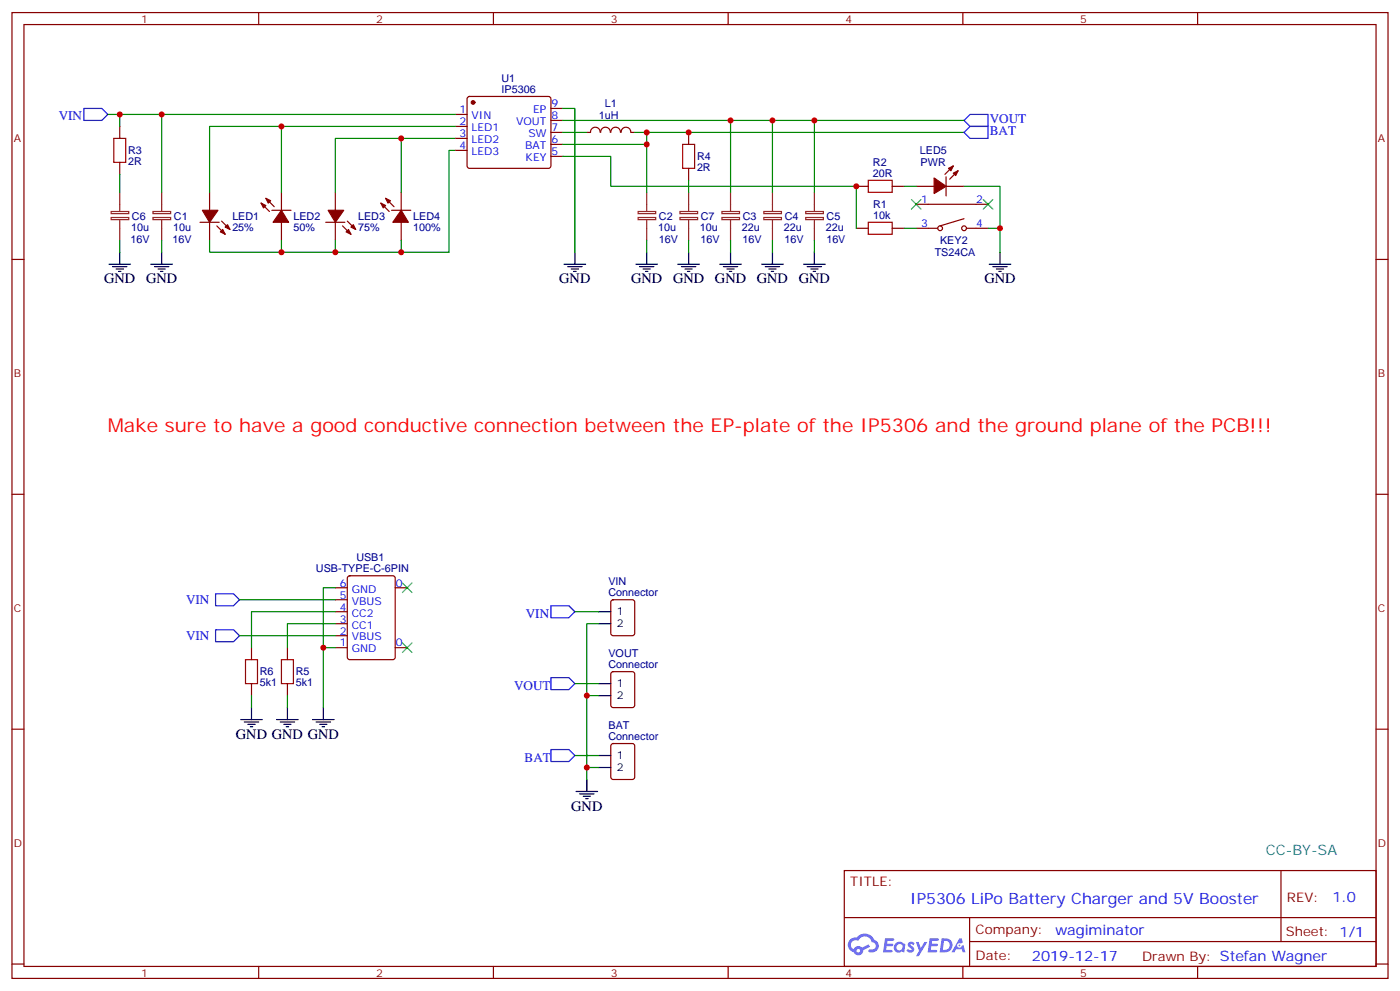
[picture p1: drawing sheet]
<svg xmlns="http://www.w3.org/2000/svg" width="412mm" height="292mm" viewBox="0 0 412 292" stroke-linecap="round" stroke-linejoin="round" font-family="sans-serif">
<g fill="none" stroke="#870000" stroke-width=".35">
<path d="M3.5 3.7h405.4v284.3h-405.4zM7.1 7.2h398.2v277.3h-398.2zM76.2 3.7v3.5M145.3 3.7v3.5M214.5 3.7v3.5M283.6 3.7v3.5M352.8 3.7v3.5M3.5 76.4h3.6M405.3 76.4h3.6M3.5 145.5h3.6M405.3 145.5h3.6M3.5 214.7h3.6"/>
<path d="M405.3 214.7h3.6M248.7 256.3h156.6v28.2h-156.6zM377.3 256.3v20.9M248.7 270.1h156.5M285.6 277.2h119.6M285.6 270.1v14.2M3.5 283.8h3.6M76.2 284.5v3.5M145.3 284.5v3.5M214.5 284.5v3.5M283.6 284.5v3.5M352.8 284.5v3.5"/>
<path d="M405.3 283.8h3.6"/>
</g>
<g fill="#5487ff">
<path d="M267.7 277.5a1.22 1.22 0 0 1 1.7 .2l-.4 .6a.47 .47 0 0 0-.3-.4 .47 .47 0 0 0-.5 .2l.1 .2a1.14 1.14 0 0 1 .8 1.8 1.14 1.14 0 0 1-1.9 0l-.2-.2 .5-.6 .7 .5a.29 .29 0 0 0 .3-.3 .29 .29 0 0 0-.2-.3 1.04 1.04 0 0 1-.6-1.7z"/>
<path d="M260.7 276.2h2.4l.3 .2-.2 .5-1.8 .1-.1 .8h1.5l.3 .4-.3 .4h-1.6l-.2 1.1h1.7l.2 .3-.2 .3-2.6 .1z"/>
<path d="M273.8 276.2h2.4l.3 .2-.1 .5-1.8 .1-.2 .8h1.6l.3 .4-.4 .4-1.6-.1-.1 1.1 1.7 .1 .2 .3-.2 .3-2.6 .1z"/>
<path d="M282.6 276.2h.7l.3 1.3-.6 .3a.69 .69 0 0 0-1 .3 .69 .69 0 0 0 .4 .9 .69 .69 0 0 0 .9-.6l.5-.2 .6 2.2h-.8l-.2-.9h-1.8l-.5 .9h-.8z"/>
<path d="M269.8 277.3h.8l.6 1.8 1.1-1.8h.9l-2.6 4.2h-.8l.9-1.5z"/>
<path d="M277.4 276.2l-.6 4.2h1.3a2.11 2.11 0 0 0 2.5-2.1 2.11 2.11 0 0 0-2.5-2.1zM278.1 277a1.39 1.39 0 0 1 1.7 1.4 1.39 1.39 0 0 1-1.8 1.2h-.3z"/>
<path d="M263.7 277.8a1.54 1.54 0 0 0-.1 2.2 1.54 1.54 0 0 0 2.2 .1l.6 .3 .3-2.3-.2-.3h-.4a1.49 1.49 0 0 0-2.4 0zM264 278.8a.94 .94 0 0 1 1.8 0 .94 .94 0 0 1-1.8 0z"/>
<path d="M250.4 276.6a2.18 2.18 0 0 0 1.1 3.7 1.44 1.44 0 0 0 1.6 .9 1.44 1.44 0 0 0 1.2-1.4l2-1.1-.5-.7-1.9 1a1.47 1.47 0 0 0-2.4 .4 1.39 1.39 0 0 1-.7-1.9 1.39 1.39 0 0 1 2-.5 2.12 2.12 0 0 1 2.2-1.3 2.12 2.12 0 0 1 1.9 1.7 1.14 1.14 0 0 1 1.1 1.4 1.14 1.14 0 0 1-1.7 .7 .43 .43 0 0 0-.5 .4 .43 .43 0 0 0 .4 .5 1.98 1.98 0 0 0 2.5-1.2 1.98 1.98 0 0 0-1.2-2.6 3.1 3.1 0 0 0-5.3-.6l-.9 .1zM252.3 279.9a.55 .55 0 0 1 1.1 0 .55 .55 0 0 1-1.1 0z"/>
<circle cx="282.6" cy="278.3" r=".26"/>
</g>
<g fill="none" stroke="#870000" stroke-width=".35">
<path d="M35.3 37.2v3.5M134.1 33.7h3.5M134.1 37.2h3.5M137.8 28.6l.5-.2h23.3l.5 .2 .2 .5v19.8l-.3 .5-.4 .2h-23.3l-.5-.3-.2-.4v-19.8zM162.3 39h3.5M162.3 35.5h3.5M162.3 31.9h3.5M176.8 39a1.41 1.41 0 0 0-1.4-1.5 1.41 1.41 0 0 0-1.4 1.5h-1.1M177 39a1.41 1.41 0 0 1 1.4-1.5 1.41 1.41 0 0 1 1.4 1.5M179.9 39a1.41 1.41 0 0 1 1.4-1.5 1.41 1.41 0 0 1 1.4 1.5M183 39a1.41 1.41 0 0 1 1.4-1.5 1.41 1.41 0 0 1 1.4 1.5M185.9 39h1.1"/>
<path d="M202.8 39v3.5M35.3 47.8v3.5M61.7 56.6v5.3M76.9 59.8l2.5 2.5M78.3 58.4l2.5 2.5M82.9 56.6v5.3M98.8 56.6v5.3M112.2 59.8l2.5 2.5M113.6 58.4l2.5 2.5M118.2 56.6v5.3M134.1 40.7h3.5M134.1 44.3h3.5"/>
<path d="M162.3 46h3.5M162.3 42.5h3.5M202.8 49.6v3.5M252.2 54.9h3.6M262.8 54.9h3.5M269.9 54.9h5.3M278.7 54.9h5.3M278.7 52v5.7M280.8 48.9l-2.5 2.4M282.2 50.3l-2.4 2.4M58.9 65.4h5.7M61.7 65.4v5.3"/>
<path d="M63.9 66.5l2.4 2.5M65.3 65.1l2.4 2.5M80.1 61.9h5.6M82.9 65.4v5.3M96 65.4h5.6M98.8 65.4v5.3M100.9 66.5l2.5 2.5M102.3 65.1l2.5 2.5M115.4 61.9h5.6M118.2 65.4v5.3M252.2 67.2h3.6M262.8 67.2h3.5"/>
<path d="M269.9 67.2h6.3M269.9 60.1h21.1M284 64.4l-7.1 2.1M284.7 67.2h6.3M98.8 176.6h3.5M98.8 173h3.5M102.5 169.7l.5-.2h12.7l.7 .4v23.6l-.4 .6-13 .1-.6-.5-.1-23.5zM116.4 173h3.5M180.2 176.8l.4-.2h5.7l.6 .4 .1 9.4-.5 .7h-5.9l-.6-.4-.1-9.4zM74.1 190.7v3.5M84.7 190.7v3.5M98.8 190.7h3.5"/>
<path d="M98.8 187.1h3.5M98.8 183.6h3.5M98.8 180.1h3.5M116.4 190.7h3.5M180.2 197.9l.4-.2h5.7l.6 .5 .1 9.4-.5 .7h-5.9l-.6-.4-.1-9.5zM74.1 201.3v3.5M84.7 201.3v3.5M180.2 219.1l.4-.2h5.7l.6 .4 .1 9.5-.5 .6-5.9 .1-.6-.5-.1-9.4z"/>
<circle cx="276.9" cy="67.2" r=".71"/>
<circle cx="284" cy="67.2" r=".71"/>
</g>
<g fill="#870000" stroke="#870000" stroke-width=".35">
<path d="M65.6 67.6l.7 1.4-1.4-.7z"/>
<path d="M66.3 66.9l.7-.8 .7 1.5z"/>
<path d="M59.6 61.9h4.6l-2.5 3.5z"/>
<path d="M78.3 58.4l1.4 .7-.7 .7z"/>
<path d="M76.9 59.8l1.4 .7-.7 .7z"/>
<path d="M82.9 61.9l2.1 3.5h-4.6z"/>
<path d="M102 68.3l.7-.7 .7 1.4z"/>
<path d="M103.4 66.9l.7-.8 .7 1.5z"/>
<path d="M96.7 61.9h4.5l-2.4 3.5z"/>
<path d="M113.6 58.4l1.4 .7-.7 .7z"/>
<path d="M112.2 59.8l1.4 .7-.7 .7z"/>
<path d="M118.2 61.9l2.1 3.5h-4.6z"/>
<path d="M280.8 51l1.4-.7-.7 1.4z"/>
<path d="M279.4 49.6l1.4-.7-.7 1.4z"/>
<path d="M275.2 52.4l3.5 2.5-3.5 2.1z"/>
<circle cx="139.3" cy="30.2" r=".53"/>
</g>
<path d="M24.7 31.9h5.3l1.7 1.8-1.7 1.8h-5.3zM284 39l1.8-1.8h5.2v3.5h-5.2zM284 35.5l1.8-1.8h5.2v3.5h-5.2zM63.5 174.8h5.3l1.8 1.8-1.8 1.7h-5.3zM162.3 178.3h5.3l1.7 1.8-1.7 1.8h-5.3zM63.5 185.4h5.3l1.8 1.7-1.8 1.8h-5.3zM162.3 199.5h5.3l1.7 1.8-1.7 1.7h-5.3zM162.3 220.7h5.3l1.7 1.7-1.7 1.8h-5.3z" fill="none" stroke="#00f" stroke-width=".35"/>
<g fill="none" stroke="#000" stroke-width=".35">
<path d="M32.1 77.8h6.4M33.2 78.5h4.2M34.2 79.2h2.1M34.9 79.9h.7M35.3 74.3v3.5M44.4 77.8h6.4M45.5 78.5h4.2M46.6 79.2h2.1M47.3 79.9h.7M47.6 74.3v3.5M166.2 77.8h6.3M167.2 78.5h4.2"/>
<path d="M168.3 79.2h2.1M169 79.9h.7M169.3 74.3v3.5M187.3 77.8h6.4M188.4 78.5h4.2M189.4 79.2h2.2M190.1 79.9h.8M190.5 74.3v3.5M199.7 77.8h6.3M200.7 78.5h4.3M201.8 79.2h2.1M202.5 79.9h.7"/>
<path d="M202.8 74.3v3.5M212 77.8h6.4M213.1 78.5h4.2M214.1 79.2h2.2M214.8 79.9h.7M215.2 74.3v3.5M224.4 77.8h6.3M225.4 78.5h4.3M226.5 79.2h2.1M227.2 79.9h.7M227.5 74.3v3.5M236.7 77.8h6.4"/>
<path d="M237.8 78.5h4.2M238.8 79.2h2.1M239.5 79.9h.7M239.9 74.3v3.5M291.4 77.8h6.3M292.5 78.5h4.2M293.5 79.2h2.1M294.2 79.9h.7M294.6 74.3v3.5M176.4 180.1h3.5M176.4 183.6h3.5M70.9 211.8h6.4"/>
<path d="M72 212.5h4.2M73 213.3h2.1M73.7 214h.7M74.1 208.3v3.5M81.5 211.8h6.3M82.5 212.5h4.3M83.6 213.3h2.1M84.3 214h.7M84.7 208.3v3.5M92.1 211.8h6.3M93.1 212.5h4.3M94.2 213.3h2.1"/>
<path d="M94.9 214h.7M95.2 208.3v3.5M176.4 201.3h3.5M176.4 204.8h3.5M169.7 233h6.3M170.7 233.7h4.3M171.8 234.4h2.1M172.5 235.1h.7M172.9 229.5v3.5M176.4 222.4h3.5M176.4 226h3.5"/>
</g>
<g fill="none" stroke="#8c2424" stroke-width=".35">
<path d="M35.3 56.6v5.7M47.6 56.6v5.7M190.5 56.6v5.7M202.8 56.6v5.7M215.2 56.6v5.7M227.5 56.6v5.7M239.9 56.6v5.7M32.7 64h5.2v.7h-5.2zM32.7 62.3h5.2v.6h-5.2zM35.3 64.7v6M45.1 64h5.2v.7h-5.2zM45.1 62.3h5.2v.6h-5.2z"/>
<path d="M47.6 64.7v6M188 64h5.1v.7h-5.1zM188 62.3h5.1v.6h-5.1zM190.5 64.7v6M200.3 64h5.2v.7h-5.2zM200.3 62.3h5.2v.6h-5.2zM202.8 64.7v6M212.7 64h5.1v.7h-5.1zM212.7 62.3h5.1v.6h-5.1zM215.2 64.7v6M225 64h5.2v.7h-5.2zM225 62.3h5.2v.6h-5.2z"/>
<path d="M227.5 64.7v6M237.3 64h5.2v.7h-5.2zM237.3 62.3h5.2v.6h-5.2zM239.9 64.7v6"/>
</g>
<path d="M33.5 40.7h3.5v7.1h-3.5zM201.1 42.5h3.5v7.1h-3.5zM255.8 53.1h7v3.5h-7zM255.8 65.4h7v3.6h-7zM72.3 194.2h3.5v7.1h-3.5zM82.9 194.2h3.5v7.1h-3.5z" fill="none" stroke="#a10000" stroke-width=".35"/>
<g fill="none" stroke="#008700" stroke-width=".35">
<path d="M31.7 33.7h102.4M35.3 33.7v3.5M47.6 33.7v22.9M82.9 37.2h-21.2v19.4M134.1 37.2h-51.2v19.4M165.8 31.9h3.5v42.4M165.8 35.5h74.1v21.1M165.8 39h7.1M187 39h3.5v17.6M190.5 39h93.5M215.2 35.5v21.1M227.5 35.5v21.1"/>
<path d="M239.9 35.5h44.1M35.3 51.3v5.3M118.2 40.7h-19.4v15.9M134.1 44.3h-1.8v30h-70.6v-3.6M134.1 40.7h-15.9v15.9M165.8 46h14.1v8.9h72.3v12.3M165.8 42.5h24.7M202.8 53.1v3.5M266.3 54.9h3.6M284 54.9h10.6v19.4M35.3 70.7v3.6M47.6 70.7v3.6"/>
<path d="M82.9 70.7v3.6M98.8 70.7v3.6M118.2 70.7v3.6M190.5 70.7v3.6M202.8 70.7v3.6M215.2 70.7v3.6M227.5 70.7v3.6M239.9 70.7v3.6M266.3 67.2h3.6M291 67.2h3.6M70.6 176.6h28.2M98.8 173h-3.6v35.3"/>
<path d="M70.6 187.1h28.2M95.2 190.7h3.6M98.8 183.6h-14.1v7.1M98.8 180.1h-24.7v10.6M169.3 180.1h7.1M176.4 183.6h-3.5v45.9M74.1 204.8v3.5M84.7 204.8v3.5M169.3 201.3h7.1M172.9 204.8h3.5M169.3 222.4h7.1M172.9 226h3.5"/>
</g>
<path d="M268.5 58.7l2.8 2.9M271.3 58.7l-2.8 2.9M289.6 58.7l2.9 2.9M292.5 58.7l-2.9 2.9M118.5 171.6l2.9 2.8M121.4 171.6l-2.9 2.8M118.5 189.3l2.9 2.8M121.4 189.3l-2.9 2.8" fill="none" stroke="#3c3" stroke-width=".35"/>
<g fill="#c00">
<circle cx="172.9" cy="226" r=".88"/>
<circle cx="202.8" cy="39" r=".88"/>
<circle cx="294.6" cy="67.2" r=".88"/>
<circle cx="215.2" cy="35.5" r=".88"/>
<circle cx="190.5" cy="39" r=".88"/>
<circle cx="47.6" cy="33.7" r=".88"/>
<circle cx="118.2" cy="40.7" r=".88"/>
<circle cx="82.9" cy="37.2" r=".88"/>
<circle cx="35.3" cy="33.7" r=".88"/>
<circle cx="190.5" cy="42.5" r=".88"/>
<circle cx="227.5" cy="35.5" r=".88"/>
<circle cx="82.9" cy="74.3" r=".88"/>
<circle cx="98.8" cy="74.3" r=".88"/>
<circle cx="118.2" cy="74.3" r=".88"/>
<circle cx="252.2" cy="54.9" r=".88"/>
<circle cx="239.9" cy="35.5" r=".88"/>
<circle cx="95.3" cy="190.7" r=".88"/>
<circle cx="172.9" cy="204.8" r=".88"/>
</g>
<text font-size="5.6" fill="#f00" x="31.7" y="127.2">Make sure to have a good conductive connection between the EP-plate of the IP5306 and the ground plane of the PCB!!!</text>
<text font-size="4.6" fill="#00f" x="268.1" y="266">IP5306 LiPo Battery Charger and 5V Booster</text>
<g font-size="4.2">
<text x="30.7" y="83.4">GND</text>
<text x="43" y="83.4">GND</text>
<text x="164.7" y="83.4">GND</text>
<text x="185.9" y="83.4">GND</text>
<text x="198.3" y="83.4">GND</text>
<text x="210.6" y="83.4">GND</text>
<text x="223" y="83.4">GND</text>
<text x="235.3" y="83.4">GND</text>
<text x="290" y="83.4">GND</text>
<text x="69.5" y="217.5">GND GND GND</text>
<text x="168.3" y="238.7">GND</text>
</g>
<text font-size="4.2" fill="#0099b0" x="372.9" y="251.7">CC-BY-SA</text>
<g font-size="4.2" fill="#00f">
<text x="392.5" y="265.6">1.0</text>
<text x="310.9" y="275.1">wagiminator</text>
<text x="304" y="282.9">2019-12-17</text>
</g>
<g font-size="3.9" fill="#00f">
<text x="17.3" y="35.5">VIN</text>
<text x="291.5" y="39.8">BAT</text>
<text x="291.5" y="36.3">VOUT</text>
<text x="54.8" y="177.9">VIN</text>
<text x="154.9" y="181.9">VIN</text>
<text x="54.8" y="188.5">VIN</text>
<text x="151.4" y="203">VOUT</text>
<text x="154.5" y="224.2">BAT</text>
</g>
<g font-size="3.9" fill="#800">
<text x="250.5" y="260.9">TITLE:</text>
<text x="379.1" y="265.6">REV:</text>
<text x="287.4" y="275.1">Company:</text>
<text x="378.7" y="275.7">Sheet: 1/1</text>
<text x="287.4" y="282.8">Date:</text>
<text x="336.4" y="282.8">Drawn By: Stefan Wagner</text>
</g>
<g font-size="3.2" fill="#800">
<text x="41.6" y="6.7">1</text>
<text x="110.8" y="6.7">2</text>
<text x="179.9" y="6.7">3</text>
<text x="249.1" y="6.7">4</text>
<text x="318.2" y="6.7">5</text>
<text x="4.1" y="41.8">A</text>
<text x="405.9" y="41.8">A</text>
<text x="4.1" y="110.9">B</text>
<text x="405.9" y="110.9">B</text>
<text x="4.1" y="180.1">C</text>
<text x="405.9" y="180.1">C</text>
<text x="4.1" y="249.2">D</text>
<text x="405.9" y="249.2">D</text>
<text x="41.6" y="287.5">1</text>
<text x="110.8" y="287.5">2</text>
<text x="179.9" y="287.5">3</text>
<text x="249.1" y="287.5">4</text>
<text x="318.2" y="287.5">5</text>
</g>
<g font-size="3.2" fill="#000080">
<text x="147.7" y="27.3">IP5306</text>
<text x="147.7" y="24.1">U1</text>
<text x="176.4" y="34.9">1uH</text>
<text x="178.2" y="31.4">L1</text>
<text x="37.8" y="45.4">R3</text>
<text x="205.3" y="47.2">R4</text>
<text x="271" y="45.4">LED5</text>
<text x="37.7" y="48.6">2R</text>
<text x="205.3" y="50.4">2R</text>
<text x="257.1" y="52">20R</text>
<text x="257.1" y="48.9">R2</text>
<text x="271.2" y="48.9">PWR</text>
<text x="38.9" y="64.8">C6</text>
<text x="51.2" y="64.8">C1</text>
<text x="68.4" y="64.8">LED1</text>
<text x="86.4" y="64.8">LED2</text>
<text x="105.5" y="64.8">LED3</text>
<text x="121.7" y="64.8">LED4</text>
<text x="194.1" y="64.8">C2</text>
<text x="206.4" y="64.8">C7</text>
<text x="218.8" y="64.8">C3</text>
<text x="231.1" y="64.8">C4</text>
<text x="243.5" y="64.8">C5</text>
<text x="257.2" y="64.4">10k</text>
<text x="257.2" y="61.2">R1</text>
<text x="38.5" y="71.6">16V</text>
<text x="38.6" y="68">10u</text>
<text x="50.8" y="71.4">16V</text>
<text x="51" y="68">10u</text>
<text x="68.4" y="68">25%</text>
<text x="86.4" y="68">50%</text>
<text x="105.5" y="68">75%</text>
<text x="121.7" y="68">100%</text>
<text x="193.8" y="68">10u</text>
<text x="194" y="71.4">16V</text>
<text x="206.2" y="68">10u</text>
<text x="206.4" y="71.4">16V</text>
<text x="218.5" y="68">22u</text>
<text x="218.7" y="71.4">16V</text>
<text x="230.9" y="68">22u</text>
<text x="231.1" y="71.4">16V</text>
<text x="243.2" y="68">22u</text>
<text x="243.4" y="71.4">16V</text>
<text x="276.9" y="72">KEY2</text>
<text x="275.3" y="75.5">TS24CA</text>
<text x="105" y="165.1">USB1</text>
<text x="93.1" y="168.5">USB-TYPE-C-6PIN</text>
<text x="179.2" y="172.3">VIN</text>
<text x="179.2" y="175.5">Connector</text>
<text x="179.2" y="196.7">Connector</text>
<text x="179.2" y="193.4">VOUT</text>
<text x="76.6" y="202.1">5k1</text>
<text x="76.6" y="198.9">R6</text>
<text x="87.1" y="202.1">5k1</text>
<text x="87.1" y="198.9">R5</text>
<text x="179.3" y="214.7">BAT</text>
<text x="179.3" y="217.8">Connector</text>
</g>
<g font-size="3.2" fill="#00f">
<text x="135.4" y="33.3">1</text>
<text x="138.9" y="35.1">VIN</text>
<text x="157.1" y="33.3">EP</text>
<text x="162.5" y="35.1">8</text>
<text x="162.5" y="31.6">9</text>
<text x="135.4" y="36.9">2</text>
<text x="135.4" y="40.4">3</text>
<text x="138.9" y="38.6">LED1</text>
<text x="152" y="36.9">VOUT</text>
<text x="155.7" y="40.4">SW</text>
<text x="162.5" y="38.6">7</text>
<text x="135.4" y="43.9">4</text>
<text x="138.9" y="42.2">LED2</text>
<text x="138.9" y="45.7">LED3</text>
<text x="154.7" y="43.9">BAT</text>
<text x="154.8" y="47.4">KEY</text>
<text x="162.5" y="45.7">5</text>
<text x="162.5" y="42.2">6</text>
<text x="271.4" y="59.8">1</text>
<text x="287.5" y="59.8">2</text>
<text x="271.4" y="66.9">3</text>
<text x="287.5" y="66.9">4</text>
<text x="100.1" y="172.7">6</text>
<text x="116.6" y="172.7">0</text>
<text x="100.1" y="179.7">4</text>
<text x="100.1" y="176.2">5</text>
<text x="103.6" y="178">VBUS</text>
<text x="103.6" y="174.4">GND</text>
<text x="100.1" y="183.3">3</text>
<text x="103.6" y="185">CC1</text>
<text x="103.6" y="181.5">CC2</text>
<text x="100.1" y="190.3">1</text>
<text x="100.1" y="186.8">2</text>
<text x="103.6" y="188.6">VBUS</text>
<text x="116.6" y="190.3">0</text>
<text x="103.6" y="192.1">GND</text>
</g>
<g font-size="3.2">
<text x="181.7" y="181.2">1</text>
<text x="181.7" y="184.7">2</text>
<text x="181.7" y="202.3">1</text>
<text x="181.7" y="205.8">2</text>
<text x="181.7" y="223.5">1</text>
<text x="181.7" y="227">2</text>
</g>
</svg>
